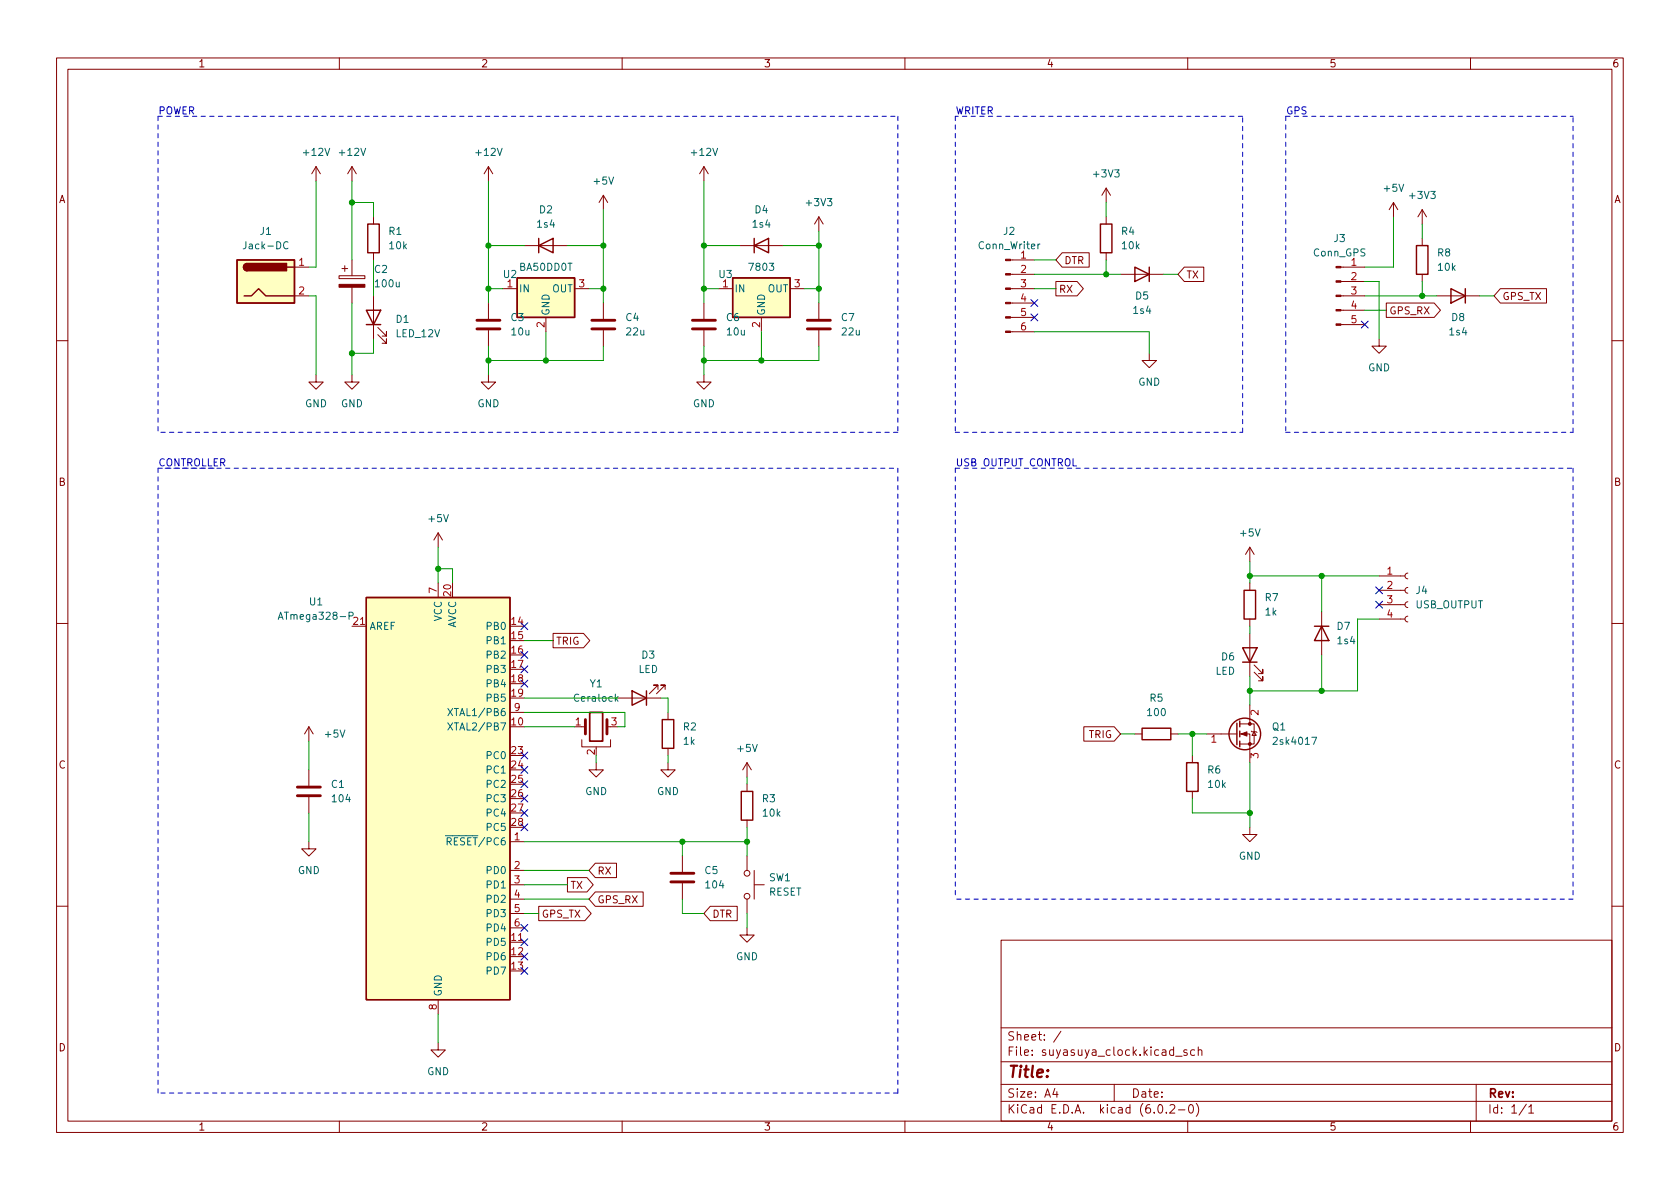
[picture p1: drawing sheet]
<svg xmlns="http://www.w3.org/2000/svg" width="297mm" height="210mm" viewBox="0 0 297 210" stroke-linecap="round" stroke-linejoin="round" font-family="sans-serif">
<g fill="none" stroke="#840000" stroke-width=".18">
<path d="M10 10.2h277v190.1h-277zM12 12.2h273v186.1h-273zM60 10.2v2M110 10.2v2M160 10.2v2M210 10.2v2M260 10.2v2M55.9 29.5l-.8 1.2M55.9 29.5v2.5M55.9 29.5l.7 1.2M62.2 29.5v2.5M62.2 29.5l-.7 1.2"/>
<path d="M62.2 29.5l.8 1.2M66 38.3v1.3M86.4 29.5v2.5M86.4 29.5l-.8 1.2M86.4 29.5l.7 1.2M106.7 34.5v2.6M106.7 34.5l-.8 1.3M106.7 34.5l.7 1.3M124.5 29.5v2.5M124.5 29.5l-.8 1.2M124.5 29.5l.7 1.2M144.8 38.3l-.8 1.3"/>
<path d="M144.8 38.3v2.6M144.8 38.3l.7 1.3M195.6 33.3v2.5M195.6 38.3v1.3M195.6 33.3l-.8 1.2M195.6 33.3l.7 1.2M246.4 35.8l-.8 1.3M246.4 35.8v2.5M246.4 35.8l.7 1.3M251.5 37.1l-.8 1.2M251.5 37.1v2.5M251.5 37.1l.7 1.2"/>
<path d="M52.1 52.3h2.5M52.1 47.2h2.5M59.9 48.8h4.6v.5h-4.6zM60.5 47.5h1M61 47v1M62.2 46v2.8M62.2 50.8v2.8M66 44.7v1.3M66 52.3v7.6M66.8 59.2l1.5 1.5v-.8v.8h-.7M66.8 57.9l1.5 1.5v-.7v.7h-.7M86.4 53.6v2.8"/>
<path d="M86.4 58.4v2.8M88.9 51h2.5M92.7 43.4h7.6M96.5 56.1v2.6M101.6 51h2.5M106.7 53.6v2.8M106.7 58.4v2.8M124.5 53.6v2.8M124.5 58.4v2.8M127 51h2.5M130.8 43.4h7.6M134.6 56.1v2.6"/>
<path d="M139.7 51h2.5M144.8 53.6v2.8M144.8 58.4v2.8M178.7 48.5h4.2M178.7 58.7h4.2M178.7 56.1h4.2M178.7 53.6h4.2M178.7 51h4.2M178.7 46h4.2M186.7 49.8h3.7l1.2 1.2-1.2 1.3h-3.7zM187.8 44.7h4.8v2.5h-4.8l-1.1-1.2zM195.6 44.7v1.3"/>
<path d="M198.1 48.5h7.6M209.4 47.2h3.4v2.6h-3.4l-1.1-1.3zM237.1 52.3h4.2M237.1 57.4h4.2M237.1 54.9h4.2M237.1 49.8h4.2M237.1 47.2h4.2M243.8 59.9v1.3h1.3l-1.3 1.3-1.2-1.3h1.2M245.1 53.6h8.5l1.1 1.3-1.1 1.2h-8.5zM251.5 42.2v1.2M251.5 48.5v1.3M254 52.3h7.6"/>
<path d="M265.3 51h8.1v2.6h-8.1l-1.1-1.3zM10 60.2h2M55.9 66.3v1.3h1.2l-1.2 1.2-1.3-1.2h1.3M62.2 66.3v1.3h1.3l-1.3 1.2-1.2-1.2h1.2M86.4 66.3v1.3h1.2l-1.2 1.2-1.3-1.2h1.3M124.5 66.3v1.3h1.2l-1.2 1.2-1.3-1.2h1.3M203.2 62.5v1.2h1.3l-1.3 1.3-1.3-1.3h1.3M285 60.2h2M77.5 94.2l-.8 1.3M77.5 94.2v2.6M77.5 94.2l.7 1.3M221 96.8v2.5"/>
<path d="M221 96.8l-.8 1.2M221 96.8l.7 1.2M10 110.2h2M62.2 110.7h2.6M77.5 103.1v2.6M97.8 112h5.4l1.1 1.3-1.1 1.2h-5.4zM221 103.1v1.3M221 109.5v1.2M221 112v7.6M221.7 118.9l1.6 1.5v-.8v.8h-.8M221.7 117.6l1.6 1.5v-.7v.7h-.8M233.7 108.2v7.6"/>
<path d="M243.8 109.5h4.6M243.8 106.9h4.6M243.8 104.4h4.6M243.8 101.8h4.6M248.9 109l-.3 .1-.2 .4 .2 .3 .3 .2M248.9 106.4l-.3 .2-.2 .3 .2 .4 .3 .1M248.9 103.9l-.3 .1-.2 .4 .2 .3 .3 .2M248.9 101.3l-.3 .2-.2 .3 .2 .4 .3 .2M285 110.2h2M54.6 128.5v2.6M54.6 136.1v2.8M54.6 128.5l-.8 1.3"/>
<path d="M54.6 128.5l.8 1.3M90.2 126h2.5M102.9 130.8v1.3h5v-1.3M102.9 128.5h.6M105.4 134.9v1.2h1.3l-1.3 1.3-1.3-1.3h1.3M107.3 128.5h.6M109.2 123.4h7.6M116.3 121.9v-.7h-.7h.7l-1.5 1.5M117.6 121.9v-.7h-.8h.8l-1.5 1.5M118.1 134.9v1.2h1.3l-1.3 1.3-1.3-1.3h1.3M118.1 126v1.2M118.1 132.3v1.3"/>
<path d="M132.1 134.9v2.5M132.1 138.7v1.2M132.1 134.9l-.8 1.2M132.1 134.9l.7 1.2M191.6 128.5h5.4l1.1 1.3-1.1 1.3h-5.4zM200.7 129.8h1.2M207 129.8h1.3M210.8 133.6v1.3M210.8 139.9v1.3M213.4 129.8h5.3M219.2 129.8h1.8v5.1M219.2 128h2.5v3.6h-2.5"/>
<path d="M221 124.7v3.3M221.2 129.3l.2 .1h.7l.1 .1M221.7 129.4l.4 .6h-.7zM54.6 148.8v1.3h1.3l-1.3 1.3-1.3-1.3h1.3M54.6 141v2.8M90.2 156.5h2.5M90.2 148.8h2.5M90.2 153.9h2.5M90.2 159h2.5M100.3 155.2h3.5l1.1 1.3-1.1 1.2h-3.5zM105.3 152.6h3.7v2.6h-3.7l-1.2-1.3zM105.3 157.7h8.4v2.6h-8.4l-1.2-1.3z"/>
<path d="M120.6 151.4v2.8M120.6 156.2v2.8M132.1 145v1.3M132.1 151.4v2.5M132.1 159v2.5M133.3 156.5h1.8M133.3 153.9v5.1M221 146.3v1.3h1.2l-1.2 1.2-1.3-1.2h1.3M10 160.2h2M77.5 176.8v2.5M90.2 166.6h2.5M90.2 161.5h2.5"/>
<path d="M90.2 164.1h2.5M95.2 160.3h8.2l1.1 1.2-1.1 1.3h-8.2zM125.6 160.3h4.7v2.5h-4.7l-1.1-1.3zM132.1 164.1v1.2h1.2l-1.2 1.3-1.3-1.3h1.3M177 166.3h108v32h-108zM285 160.2h2M60 198.3v2M77.5 184.4v1.3h1.2l-1.2 1.2-1.3-1.2h1.3M110 198.3v2M160 198.3v2M177 194.8h108M177 191.8h108"/>
<path d="M177 187.8h108M177 181.8h108M186.5 192.5l-.4 1h1M186.9 193v1M187.6 182.4l-1.3 1.9M197 191.8v3M204.9 195.4l.2-.1a.81 .81 0 0 1 .6 .7 .81 .81 0 0 1-.3 .8h-.2a.81 .81 0 0 1-.6-.6 .81 .81 0 0 1 .3-.8zM206.2 196.7v.1M206.9 195.5l.5-.2 .2 .2 .1 .3-.9 1h.9M207.9 186.8h1.1M208.4 196.3h1.1M209.9 185.7l-.4-.1-.2 .2 .1 .3 .5 .1v.4h-.6"/>
<path d="M210 198.3v2M210.4 195.4l.1-.1a.81 .81 0 0 1 .6 .7 .81 .81 0 0 1-.3 .8h-.2a.81 .81 0 0 1-.5-.6 .81 .81 0 0 1 .3-.8zM211.2 185.7l-.4-.1-.3 .3v.4l.1 .3h.6M211.5 195.1a1.72 1.72 0 0 1 0 2.3M211.9 185.8l.2-.2 .3 .1 .1 .9M211.9 185.1v1.5M260 198.3v2M261 191.8v6.5M269.9 195.3l-1.3 1.9M270.3 195.8l.4-.5v1.5M270.3 196.8h.9"/>
<circle cx="132.1" cy="154.4" r=".51"/>
<circle cx="132.1" cy="158.5" r=".51"/>
</g>
<g fill="none" stroke="#840000" stroke-width=".25">
<path d="M65 39.6h2.1v5.1h-2.1zM194.6 39.6h2v5.1h-2zM41.9 46h10.2v7.6h-10.2zM43.2 52.3h1.2l1.3-1.3 1.3 1.3h5.1M43.7 46.6a.64 .64 0 0 0-.6 .6 .64 .64 0 0 0 .6 .7M50.8 47.2h1.3M64.8 54.9h2.5l-1.3 2.5zM64.8 57.4h2.5M91.4 49.1h10.2v7h-10.2zM95.2 43.4l2.6-1.2v2.5zM95.2 42.2v2.5M129.5 49.1h10.2v7h-10.2z"/>
<path d="M133.3 43.4l2.6-1.2v2.5zM133.3 42.2v2.5M200.7 47.2l2.5 1.3-2.5 1.3zM203.2 47.2v2.6M250.4 43.4h2.1v5.1h-2.1zM256.5 51l2.6 1.3-2.6 1.3zM259.1 51v2.6M64.8 105.7h25.4v71.1h-25.4zM219.7 114.5h2.5l-1.2 2.6zM219.7 117.1h2.5M220 104.4h2v5.1h-2zM232.4 110.7h2.5"/>
<path d="M233.7 110.7l1.2 2.6h-2.5zM111.8 122.2l2.5 1.2-2.5 1.3zM114.3 122.2v2.5M117.1 127.2h2v5.1h-2zM131.1 139.9h2v5.1h-2zM201.9 128.8h5.1v2h-5.1zM209.8 134.9h2v5h-2zM218.7 127.9v3.8M219.2 127.5v1M219.2 129.3v1M219.2 131.1v1"/>
<circle cx="220.1" cy="129.8" r="2.79"/>
</g>
<g fill="#840000" stroke="#840000" stroke-width=".18">
<path d="M219.5 129.8l1-.4v.8z"/>
<path d="M236.2 57.3h.9v.2h-.9z"/>
<path d="M236.2 54.7h.9v.3h-.9z"/>
<path d="M236.2 52.2h.9v.2h-.9z"/>
<path d="M236.2 49.7h.9v.2h-.9z"/>
<path d="M236.2 47.1h.9v.3h-.9z"/>
<path d="M177.8 58.5h.9v.3h-.9z"/>
<path d="M177.8 56h.9v.3h-.9z"/>
<path d="M177.8 53.5h.9v.2h-.9z"/>
<path d="M177.8 50.9h.9v.3h-.9z"/>
<path d="M177.8 48.4h.9v.2h-.9z"/>
<path d="M177.8 45.8h.9v.3h-.9z"/>
<path d="M59.9 50.3h4.6v.5h-4.6z"/>
<circle cx="221" cy="131.6" r=".25"/>
<circle cx="221" cy="128" r=".25"/>
</g>
<path d="M50.9 42.9a.6 .6 0 0 0-.8 .4 .6 .6 0 0 0 .6 .7l.2-.1M183.9 43.2l-.4 .2M49.2 109.5l.4-1.2 .4 1.2M49.3 109.2h.6M61.7 108.9h.6l.1-.2v-.3l-.7-.1v1.2M79.2 127.8l.8 1.3M79.2 125.3l.8 1.3M80 127.8l-.8 1.3M80 125.3l-.8 1.3M108.9 123.5l.4 .5M109.3 123.2l-.5 .4M231.9 130.4h.9l-.6 1.2" fill="none" stroke="#006464" stroke-width=".18"/>
<g fill="none" stroke="#840000" stroke-width=".51">
<path d="M84.3 58.2h4.1M84.3 56.6h4.1M104.6 58.2h4.1M104.6 56.6h4.1M122.4 58.2h4.1M122.4 56.6h4.1M142.7 58.2h4.1M142.7 56.6h4.1M52.6 139.2h4M103.5 127.2v2.6M107.3 127.2v2.6M52.6 140.7h4"/>
<path d="M118.6 156h4.1M118.6 154.4h4.1"/>
</g>
<path d="M104.3 126h2.3v5.1h-2.3z" fill="none" stroke="#840000" stroke-width=".3"/>
<g fill="#ffffc2" stroke="#ffffc2" stroke-width=".18">
<path d="M64.8 105.7h25.4v71.1h-25.4z"/>
<path d="M129.5 49.1h10.2v7h-10.2z"/>
<path d="M91.4 49.1h10.2v7h-10.2z"/>
<path d="M41.9 46h10.2v7.6h-10.2z"/>
</g>
<g fill="#840000" stroke="#840000" stroke-width=".25">
<path d="M43.2 46.8l.5-.2v1.3a.64 .64 0 0 1-.6-.4 .64 .64 0 0 1 .1-.7z"/>
<path d="M43.7 46.6h7v1.3h-7z"/>
</g>
<path d="M189.7 81.1v1.3h.6" fill="none" stroke="#0000c2" stroke-width=".18"/>
<g fill="none" stroke="#0000c2" stroke-width=".18" stroke-dasharray=".8 .8">
<path d="M27.9 20.6h130.8M27.9 20.6v55.8M158.7 20.6v55.8M168.9 20.6v55.8M219.7 20.6h-50.8M227.3 20.6v55.8M227.3 20.6h50.8M158.7 76.4h-130.8M168.9 76.4h50.8M219.7 76.4v-55.8M227.3 76.4h50.8M278.1 76.4v-55.8"/>
<path d="M27.9 82.8h10.2M29.2 82.8h129.5M158.7 82.8v110.5M168.9 82.8h109.2M168.9 82.8v76.2M278.1 82.8v76.2M278.1 159h-109.2M27.9 193.3v-110.5M158.7 193.3h-130.8"/>
</g>
<g fill="none" stroke="#009600" stroke-width=".18">
<path d="M55.9 32v15.2h-1.3M62.2 35.8h3.8v2.5M62.2 32v14M86.4 32v21.6M106.7 37.1v16.5M124.5 32v21.6M195.6 35.8v2.5M246.4 38.3v8.9h-5.1M251.5 39.6v2.6M54.6 52.3h1.3v14M62.2 53.6v12.7M66 46v6.3"/>
<path d="M66 59.9v2.6h-3.8M86.4 51h2.5M86.4 43.4h6.3M96.5 58.7v5M100.3 43.4h6.4M104.1 51h2.6M124.5 51h2.5M124.5 43.4h6.3M134.6 58.7v5M138.4 43.4h6.4M142.2 51h2.6M144.8 40.9v12.7"/>
<path d="M182.9 51h3.8M182.9 58.7h20.3v3.8M182.9 48.5h15.2M182.9 46h3.8M195.6 46v2.5M205.7 48.5h2.6M241.3 52.3h12.7M241.3 54.9h3.8M241.3 49.8h2.5v10.1M251.5 49.8v2.5M261.6 52.3h2.6M86.4 61.2v5.1"/>
<path d="M106.7 61.2v2.5h-20.3M124.5 61.2v5.1M144.8 61.2v2.5h-20.3M77.5 96.8v6.3M221 99.3v3.8M77.5 100.6h2.5v2.5M92.7 113.3h5.1M221 110.7v1.3M221 119.6v5.1M221 101.8h22.8M233.7 101.8v6.4M233.7 115.8v6.4"/>
<path d="M243.8 109.5h-3.8v12.7h-19M54.6 131.1v5M92.7 123.4h16.5M92.7 128.5h8.9M92.7 126h17.8v2.5h-1.3M105.4 133.6v1.3M116.8 123.4h1.3v2.6M118.1 133.6v1.3M132.1 137.4v1.3M198.1 129.8h2.6M208.3 129.8h5.1M210.8 129.8v3.8"/>
<path d="M221 134.9v11.4M54.6 143.8v5M92.7 148.8h39.4M92.7 159h11.4M92.7 156.5h7.6M92.7 153.9h11.4M120.6 159v2.5h3.9M120.6 148.8v2.6M132.1 146.3v5.1M210.8 141.2v2.6h10.2M77.5 179.3v5.1M92.7 161.5h2.5"/>
<path d="M132.1 161.5v2.6"/>
</g>
<g fill="none" stroke="#000084" stroke-width=".18">
<path d="M182.3 53l1.2 1.2M182.3 55.5l1.2 1.2M183.5 53l-1.2 1.2M183.5 55.5l-1.2 1.2M240.7 56.8l1.2 1.2M241.9 56.8l-1.2 1.2M92.1 117.7l1.2 1.3M92.1 115.2l1.2 1.2M92.1 110.1l1.2 1.2M93.3 117.7l-1.2 1.3M93.3 115.2l-1.2 1.2M93.3 110.1l-1.2 1.2"/>
<path d="M243.2 106.3l1.2 1.2M243.2 103.8l1.2 1.2M244.4 106.3l-1.2 1.2M244.4 103.8l-1.2 1.2M92.1 120.3l1.2 1.2M92.1 138.1l1.2 1.2M92.1 135.5l1.2 1.2M92.1 133l1.2 1.2M93.3 120.3l-1.2 1.2M93.3 138.1l-1.2 1.2M93.3 135.5l-1.2 1.2M93.3 133l-1.2 1.2"/>
<path d="M92.1 145.7l1.2 1.2M92.1 143.1l1.2 1.3M92.1 140.6l1.2 1.2M93.3 143.1l-1.2 1.3M93.3 145.7l-1.2 1.2M93.3 140.6l-1.2 1.2M92.1 166l1.2 1.2M92.1 163.5l1.2 1.2M92.1 171.1l1.2 1.2M92.1 168.5l1.2 1.3M93.3 166l-1.2 1.2M93.3 163.5l-1.2 1.2"/>
<path d="M93.3 171.1l-1.2 1.2M93.3 168.5l-1.2 1.3"/>
</g>
<g fill="#009600" stroke="#009600" stroke-width=".18">
<circle cx="120.6" cy="148.8" r=".46"/>
<circle cx="233.7" cy="101.8" r=".46"/>
<circle cx="233.7" cy="122.2" r=".46"/>
<circle cx="221" cy="122.2" r=".46"/>
<circle cx="86.4" cy="63.7" r=".46"/>
<circle cx="62.2" cy="62.5" r=".46"/>
<circle cx="62.2" cy="35.8" r=".46"/>
<circle cx="86.4" cy="51" r=".46"/>
<circle cx="210.8" cy="129.8" r=".46"/>
<circle cx="221" cy="143.8" r=".46"/>
<circle cx="221" cy="101.8" r=".46"/>
<circle cx="134.6" cy="63.7" r=".46"/>
<circle cx="96.5" cy="63.7" r=".46"/>
<circle cx="124.5" cy="63.7" r=".46"/>
<circle cx="106.7" cy="43.4" r=".46"/>
<circle cx="106.7" cy="51" r=".46"/>
<circle cx="86.4" cy="43.4" r=".46"/>
<circle cx="124.5" cy="43.4" r=".46"/>
<circle cx="124.5" cy="51" r=".46"/>
<circle cx="144.8" cy="51" r=".46"/>
<circle cx="144.8" cy="43.4" r=".46"/>
<circle cx="195.6" cy="48.5" r=".46"/>
<circle cx="77.5" cy="100.6" r=".46"/>
<circle cx="132.1" cy="148.8" r=".46"/>
<circle cx="251.5" cy="52.3" r=".46"/>
</g>
<text font-size="2.8" fill="#840000" x="178" y="190.6">Title:</text>
<g font-size="2.1" fill="#840000">
<text x="178" y="184">Sheet: /</text>
<text x="178" y="186.7">File: suyasuya_clock.kicad_sch</text>
<text x="178" y="196.9">KiCad E.D.A. kicad (6.0.2-0)</text>
<text x="178" y="194.1">Size: A4</text>
<text x="200" y="194.1">Date:</text>
<text x="263" y="194.1">Rev:</text>
<text x="263" y="196.9">Id: 1/1</text>
</g>
<g font-size="1.8" fill="#840000">
<text x="35" y="11.9">1</text>
<text x="85" y="11.9">2</text>
<text x="135" y="11.9">3</text>
<text x="185" y="11.9">4</text>
<text x="235" y="11.9">5</text>
<text x="285" y="11.9">6</text>
<text x="10.3" y="35.9">A</text>
<text x="285.3" y="35.9">A</text>
<text x="188.1" y="46.7">DTR</text>
<text x="187.2" y="51.8">RX</text>
<text x="209.7" y="49.2">TX</text>
<text x="265.6" y="53">GPS_TX</text>
<text x="245.6" y="55.6">GPS_RX</text>
<text x="10.3" y="85.9">B</text>
<text x="285.3" y="85.9">B</text>
<text x="98.3" y="114">TRIG</text>
<text x="192.5" y="130.5">TRIG</text>
<text x="10.3" y="135.9">C</text>
<text x="285.3" y="135.9">C</text>
<text x="105.6" y="154.6">RX</text>
<text x="100.8" y="157.2">TX</text>
<text x="105.6" y="159.7">GPS_RX</text>
<text x="95.7" y="162.3">GPS_TX</text>
<text x="125.9" y="162.3">DTR</text>
<text x="10.3" y="185.9">D</text>
<text x="285.3" y="185.9">D</text>
<text x="35" y="199.9">1</text>
<text x="85" y="199.9">2</text>
<text x="135" y="199.9">3</text>
<text x="185" y="199.9">4</text>
<text x="235" y="199.9">5</text>
<text x="285" y="199.9">6</text>
</g>
<g font-size="1.8" fill="#0000c2">
<text x="27.9" y="20.2">POWER</text>
<text x="168.9" y="20.2">WRITER</text>
<text x="227.3" y="20.2">GPS</text>
<text x="27.9" y="82.4">CONTROLLER</text>
<text x="168.9" y="82.4">USB OUTPUT CONTROL</text>
</g>
<g font-size="1.8" fill="#006464">
<text x="53.8" y="27.6">+12V</text>
<text x="60.1" y="27.6">+12V</text>
<text x="84.3" y="27.6">+12V</text>
<text x="122.4" y="27.6">+12V</text>
<text x="105.1" y="32.6">+5V</text>
<text x="193.5" y="31.4">+3V3</text>
<text x="244.8" y="33.9">+5V</text>
<text x="249.4" y="35.2">+3V3</text>
<text x="46" y="41.5">J1</text>
<text x="68.8" y="41.5">R1</text>
<text x="95" y="40.3">1s4</text>
<text x="95.4" y="37.7">D2</text>
<text x="133.1" y="40.3">1s4</text>
<text x="133.5" y="37.7">D4</text>
<text x="142.7" y="36.4">+3V3</text>
<text x="177.5" y="41.5">J2</text>
<text x="198.3" y="41.5">R4</text>
<text x="43.5" y="44.1">Jack-DC</text>
<text x="68.9" y="44.1">10k</text>
<text x="92" y="47.9">BA50DD0T</text>
<text x="132.7" y="47.9">7803</text>
<text x="173.1" y="44.1">Conn_Writer</text>
<text x="198.4" y="44.1">10k</text>
<text x="232.2" y="45.3">Conn_GPS</text>
<text x="235.9" y="42.8">J3</text>
<text x="254.2" y="45.3">R8</text>
<text x="254.3" y="47.9">10k</text>
<text x="66.2" y="48.3">C2</text>
<text x="66.5" y="50.8">100u</text>
<text x="89" y="49.1">U2</text>
<text x="91.7" y="51.7">IN</text>
<text x="97.6" y="51.7">OUT</text>
<text x="127.1" y="49.1">U3</text>
<text x="129.8" y="51.7">IN</text>
<text x="135.7" y="51.7">OUT</text>
<text x="200.8" y="53">D5</text>
<text x="70" y="57.1">D1</text>
<text x="70.1" y="59.6">LED_12V</text>
<text x="90.4" y="56.8">C3</text>
<text x="90.5" y="59.3">10u</text>
<text x="97.2" y="55.9" transform="rotate(-90 97.2 55.9)">GND</text>
<text x="110.7" y="56.8">C4</text>
<text x="110.8" y="59.3">22u</text>
<text x="128.5" y="56.8">C6</text>
<text x="128.6" y="59.3">10u</text>
<text x="135.3" y="55.9" transform="rotate(-90 135.3 55.9)">GND</text>
<text x="148.8" y="56.8">C7</text>
<text x="148.9" y="59.3">22u</text>
<text x="200.5" y="55.5">1s4</text>
<text x="256.3" y="59.3">1s4</text>
<text x="256.7" y="56.8">D8</text>
<text x="241.9" y="65.7">GND</text>
<text x="201.2" y="68.2">GND</text>
<text x="53.9" y="72">GND</text>
<text x="60.3" y="72">GND</text>
<text x="84.4" y="72">GND</text>
<text x="122.5" y="72">GND</text>
<text x="75.9" y="92.3">+5V</text>
<text x="219.4" y="94.9">+5V</text>
<text x="54.7" y="107">U1</text>
<text x="223.7" y="106.3">R7</text>
<text x="250.3" y="107.6">USB_OUTPUT</text>
<text x="250.4" y="105">J4</text>
<text x="50" y="109.6">ATmega328-P</text>
<text x="65.3" y="111.4">AREF</text>
<text x="78.1" y="109.9" transform="rotate(-90 78.1 109.9)">VCC</text>
<text x="80.6" y="111.2" transform="rotate(-90 80.6 111.2)">AVCC</text>
<text x="86.2" y="111.4">PB0</text>
<text x="86.2" y="113.9">PB1</text>
<text x="223.7" y="108.8">1k</text>
<text x="236.4" y="111.4">D7</text>
<text x="236.5" y="113.9">1s4</text>
<text x="86.2" y="116.5">PB2</text>
<text x="86.2" y="119">PB3</text>
<text x="112.8" y="119">LED</text>
<text x="113.5" y="116.5">D3</text>
<text x="214.9" y="119.3">LED</text>
<text x="216" y="116.8">D6</text>
<text x="86.2" y="121.5">PB4</text>
<text x="86.2" y="124.1">PB5</text>
<text x="101.7" y="124.1">Ceralock</text>
<text x="104.3" y="121.5">Y1</text>
<text x="203.3" y="124.1">R5</text>
<text x="57.6" y="130.4">+5V</text>
<text x="80.1" y="129.2">XTAL2/PB7</text>
<text x="80.1" y="126.6">XTAL1/PB6</text>
<text x="120.8" y="129.2">R2</text>
<text x="120.9" y="131.7">1k</text>
<text x="203" y="126.6">100</text>
<text x="225" y="129.2">Q1</text>
<text x="225.5" y="131.7">2sk4017</text>
<text x="86.2" y="134.2">PC0</text>
<text x="86.2" y="136.8">PC1</text>
<text x="130.5" y="133">+5V</text>
<text x="213.5" y="136.8">R6</text>
<text x="58.6" y="139.3">C1</text>
<text x="58.8" y="141.9">104</text>
<text x="86.2" y="139.3">PC2</text>
<text x="86.2" y="141.9">PC3</text>
<text x="103.4" y="140.6">GND</text>
<text x="116.1" y="140.6">GND</text>
<text x="134.8" y="141.9">R3</text>
<text x="213.7" y="139.3">10k</text>
<text x="78.5" y="149.5">~{RESET}/PC6</text>
<text x="86.2" y="144.4">PC4</text>
<text x="86.2" y="146.9">PC5</text>
<text x="134.9" y="144.4">10k</text>
<text x="52.6" y="154.6">GND</text>
<text x="86.2" y="154.6">PD0</text>
<text x="124.6" y="154.6">C5</text>
<text x="136" y="155.8">SW1</text>
<text x="219" y="152">GND</text>
<text x="86.2" y="157.1">PD1</text>
<text x="86.2" y="159.6">PD2</text>
<text x="124.9" y="157.1">104</text>
<text x="135.9" y="158.4">RESET</text>
<text x="86.2" y="167.3">PD5</text>
<text x="86.2" y="162.2">PD3</text>
<text x="86.2" y="164.7">PD4</text>
<text x="86.2" y="169.8">PD6</text>
<text x="86.2" y="172.3">PD7</text>
<text x="130.1" y="169.8">GND</text>
<text x="78.1" y="176.3" transform="rotate(-90 78.1 176.3)">GND</text>
<text x="75.5" y="190.1">GND</text>
</g>
<g font-size="1.8" fill="#a90000">
<text x="52.8" y="47">1</text>
<text x="180.5" y="45.7">1</text>
<text x="238.9" y="47">1</text>
<text x="52.8" y="52.1">2</text>
<text x="89.7" y="50.8">1</text>
<text x="102.4" y="50.8">3</text>
<text x="127.8" y="50.8">1</text>
<text x="140.5" y="50.8">3</text>
<text x="180.5" y="48.3">2</text>
<text x="180.5" y="50.8">3</text>
<text x="180.5" y="53.3">4</text>
<text x="238.9" y="49.5">2</text>
<text x="238.9" y="52.1">3</text>
<text x="96.3" y="57.9" transform="rotate(-90 96.3 57.9)">2</text>
<text x="134.4" y="57.9" transform="rotate(-90 134.4 57.9)">2</text>
<text x="180.5" y="55.9">5</text>
<text x="180.5" y="58.4">6</text>
<text x="238.9" y="54.6">4</text>
<text x="238.9" y="57.1">5</text>
<text x="245.3" y="101.6">1</text>
<text x="77.2" y="104.9" transform="rotate(-90 77.2 104.9)">7</text>
<text x="79.8" y="105.4" transform="rotate(-90 79.8 105.4)">20</text>
<text x="245.3" y="104.1">2</text>
<text x="245.3" y="106.7">3</text>
<text x="62.5" y="110.5">21</text>
<text x="90.5" y="110.5">14</text>
<text x="90.5" y="113">15</text>
<text x="245.3" y="109.2">4</text>
<text x="90.5" y="115.6">16</text>
<text x="90.5" y="118.1">17</text>
<text x="90.5" y="120.6">18</text>
<text x="90.5" y="123.2">19</text>
<text x="90.9" y="125.7">9</text>
<text x="90.5" y="128.3">10</text>
<text x="101.7" y="128.3">1</text>
<text x="108.1" y="128.3">3</text>
<text x="214.1" y="131.3">1</text>
<text x="222.5" y="126.5" transform="rotate(-90 222.5 126.5)">2</text>
<text x="90.5" y="133.3">23</text>
<text x="90.5" y="135.9">24</text>
<text x="105.2" y="133.5" transform="rotate(-90 105.2 133.5)">2</text>
<text x="222.5" y="134.1" transform="rotate(-90 222.5 134.1)">3</text>
<text x="90.5" y="138.4">25</text>
<text x="90.5" y="141">26</text>
<text x="90.5" y="143.5">27</text>
<text x="90.5" y="146">28</text>
<text x="90.9" y="148.6">1</text>
<text x="90.9" y="153.7">2</text>
<text x="90.9" y="156.2">3</text>
<text x="90.9" y="158.7">4</text>
<text x="90.9" y="161.3">5</text>
<text x="90.5" y="166.4">11</text>
<text x="90.9" y="163.8">6</text>
<text x="90.5" y="168.9">12</text>
<text x="90.5" y="171.4">13</text>
<text x="77.2" y="178.5" transform="rotate(-90 77.2 178.5)">8</text>
</g>
</svg>
